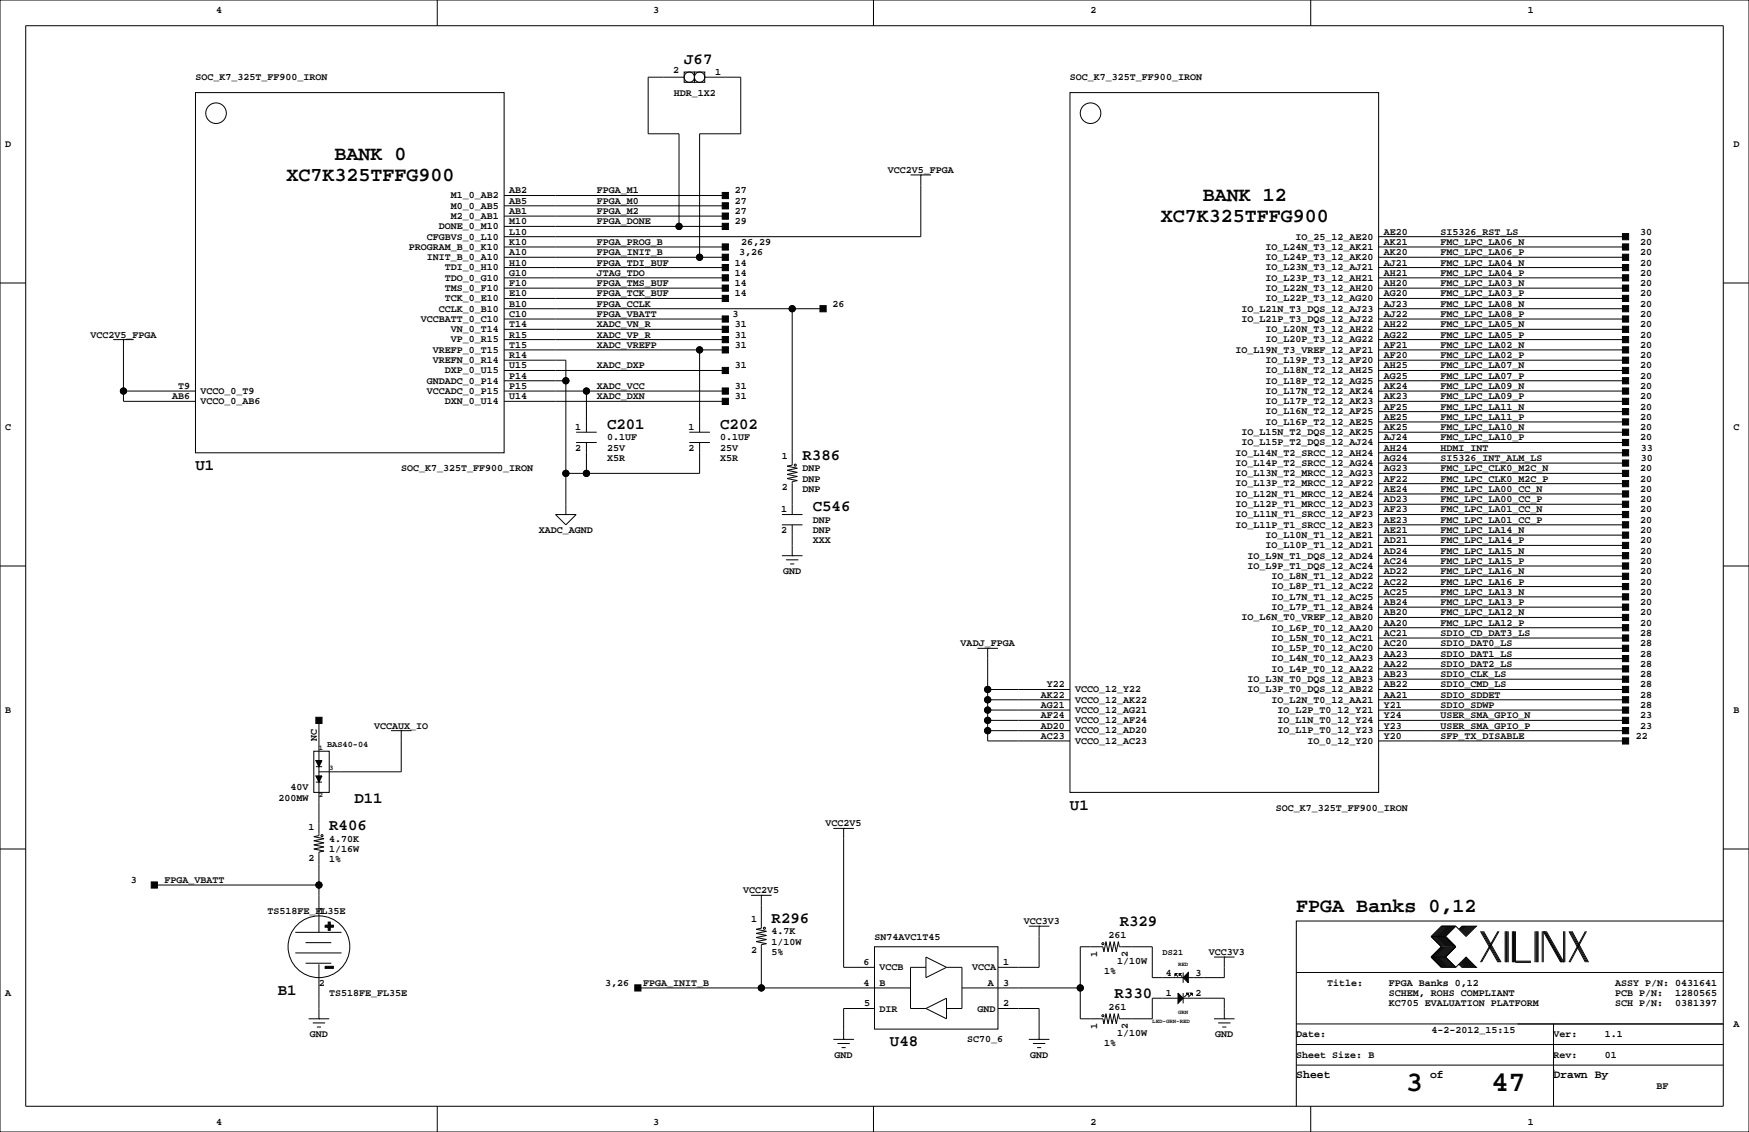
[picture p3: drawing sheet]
<svg xmlns="http://www.w3.org/2000/svg" width="432mm" height="279mm" viewBox="0 0 432 279" stroke-linecap="round" stroke-linejoin="round" font-family="sans-serif">
<g fill="none" stroke="#000" stroke-width=".25">
<path d="M0 0h431.8v279.4h-431.8zM6.3 6.4h419.1v266.6h-419.1zM107.9 0v6.4M168.9 17.8h2.5v2.5h-2.5zM168.9 19.1h-8.9v13.9h7.6v22.9M171.4 17.8h2.6v2.5h-2.6zM174 19.1h8.9v13.9h-10.2v30.5M215.6 0v6.4M323.6 0v6.4M48.3 22.9h76.2v88.9h-76.2zM264.2 22.9h76.2v172.7h-76.2zM124.5 55.9h54.6"/>
<path d="M124.5 53.3h54.6M124.5 50.8h54.6M124.5 48.3h54.6M224.8 43.2h5.1M227.3 43.2h.1M227.3 43.2v15.2h-102.8M340.4 58.4h60.9M0 69.8h6.3M124.5 63.5h54.6M124.5 76.2h78.7M124.5 78.7h54.6M124.5 71.1h54.6"/>
<path d="M124.5 73.7h54.6M124.5 66h54.6M124.5 68.6h54.6M124.5 61h54.6M195.6 76.2v38.6l-1.3 .3 2.5 .5-2.5 .5 2.5 .5-2.5 .5 2.5 .5-2.5 .5 2.5 .5-1.2 .3v8.1M340.4 63.5h60.9M340.4 76.2h60.9M340.4 78.7h60.9M340.4 71.1h60.9M340.4 73.7h60.9M340.4 66h60.9M340.4 68.6h60.9"/>
<path d="M340.4 61h60.9M425.4 69.8h6.4M27.9 83.8h5.1M30.5 83.8h.1M30.5 96.5h17.8M30.5 83.8v15.3h17.8M124.5 96.5h54.6M124.5 99.1h54.6M124.5 91.4h54.6M124.5 94h15.2M124.5 86.4h54.6M124.5 88.9h15.2v38.1"/>
<path d="M124.5 81.3h54.6M124.5 83.8h54.6M144.8 96.5v10.2M172.7 86.4v20.3M340.4 96.5h60.9M340.4 99.1h60.9M340.4 91.4h60.9M340.4 94h60.9M340.4 86.4h60.9M340.4 88.9h60.9M340.4 81.3h60.9M340.4 83.8h60.9"/>
<path d="M142.2 106.7h5.1M142.2 109.2h5.1M144.8 109.2v7.6M170.2 106.7h5.1M170.2 109.2h5.1M172.7 109.2v7.6h-33M340.4 116.8h60.9M340.4 119.4h60.9M340.4 106.7h60.9M340.4 109.2h60.9M340.4 101.6h60.9M340.4 104.1h60.9"/>
<path d="M340.4 111.8h60.9M340.4 114.3h60.9M0 139.7h6.3M137.2 127h5l-2.5 2.5zM139.7 127h.1M193 127h5.1M193 129.5h5.1M193 137.2h5.1M194.1 138.2h3M195.1 139.2h1M195.6 137.2h.1M195.6 129.5v7.7"/>
<path d="M340.4 132.1h60.9M340.4 134.6h60.9M340.4 127h60.9M340.4 129.5h60.9M340.4 121.9h60.9M340.4 124.5h60.9M340.4 137.2h60.9M340.4 139.7h60.9M425.4 139.7h6.4M340.4 157.5h60.9M340.4 152.4h60.9M340.4 154.9h60.9"/>
<path d="M340.4 147.3h60.9M340.4 149.9h60.9M340.4 142.2h60.9M340.4 144.8h60.9M78.7 177.8v28.4l-1.2 .3 2.5 .5-2.5 .5 2.5 .5-2.5 .5 2.5 .5-2.5 .5 2.5 .6-1.3 .2v19.8M241.3 160h5.1M243.8 160h.1M243.8 175.3h20.4M243.8 172.7h20.4M243.8 170.2h20.4M243.8 160v22.9h20.4M243.8 177.8h20.4"/>
<path d="M340.4 175.3h60.9M340.4 172.7h60.9M340.4 170.2h60.9M340.4 177.8h60.9M340.4 167.6h60.9M340.4 162.6h60.9M340.4 165.1h60.9M340.4 160h60.9M77.5 185.4h3.8v10.2h-3.8zM78 187.7h1.5M78 193h1.5M78 189.2h1.5"/>
<path d="M96.5 180.3h5.1M99.1 180.3h.1M99.1 180.3v10.2h-20.4M243.8 180.3h20.4M340.4 182.9h60.9M340.4 180.3h60.9M0 209.5h6.3M38.1 218.4h40.6M205.7 204.5h5.1M208.3 204.5h.1M208.3 204.5v34.3h7.6M425.4 209.5h6.4"/>
<path d="M68.6 228.6h.1M72.9 230.1h11.4M72.9 235.2h11.4M75.4 237.7h6.4M75.4 232.7h6.4M78.7 226.1h.1M78.7 238v13.5M185.4 221h5.1M188 221h.1M188 221v8.1l-1.3 .3 2.5 .5-2.5 .5 2.5 .5-2.5 .5 2.5 .5-2.5 .5 2.5 .5-1.2 .3v10.6M215.9 233.7h30.5v20.3h-30.5zM228.6 238.8h-3.8v10.1h3.8"/>
<path d="M228.6 236.2l5.1 2.6-5.1 2.5zM233.7 238.8h3.8v10.1h-3.8M254 228.6h5.1M256.5 228.6h.1M256.5 228.6v10.2h-10.1M299.7 236.2h5.1M302.3 236.2h.1M302.3 236.2v5.1h-8.9M353.3 236.2l2.6 2.6h3.5M353.3 236.2h3.6M353.3 231.1l2.6 2.6-2.6 2.5M353.3 231.1h3.6"/>
<path d="M356.1 228.6l-2.5 2.5 2.5 2.6-2.5 2.5 2.5 2.6M356.4 228.6l-2.6 2.5 2.6 2.6-2.6 2.5 2.6 2.6M356.6 228.6l-2.5 2.5 2.5 2.6-2.5 2.5 2.5 2.6M356.9 228.6l-2.6 2.5 2.6 2.6-2.6 2.5 2.6 2.6M356.9 231.1l2.5 2.6-2.5 2.5M356.9 236.2l2.5 2.6M357.1 228.6l-2.5 2.5 2.5 2.6-2.5 2.5 2.5 2.6M357.4 228.6l-2.6 2.5 2.6 2.6-2.6 2.5 2.6 2.6M357.6 228.6l-2.5 2.5 2.5 2.6-2.5 2.5 2.5 2.6M357.9 228.6l-2.6 2.5 2.6 2.6-2.6 2.5 2.6 2.6M358.1 228.6l-2.5 2.5 2.5 2.6-2.5 2.5 2.5 2.6M358.4 228.6l-2.5 2.5 2.5 2.6-2.5 2.5 2.5 2.6"/>
<path d="M358.6 228.6l-2.5 2.5 2.5 2.6-2.5 2.5 2.5 2.6M358.9 228.6l-2.5 2.5 2.5 2.6-2.5 2.5 2.5 2.6M359.2 228.6l-2.6 2.5 2.6 2.6-2.6 2.5 2.6 2.6M359.4 228.6l2.5 2.5 2.6-2.5h-3.6l-.7 .8M359.4 228.6h-3.5l-2.6 2.5M359.4 228.6l-2.5 2.5M360.2 238l.7 .8h3.6l-2.6-2.6-2.5 2.6M360.4 237.7l1 1.1M360.4 238l.8 .8M360.7 237.5l1.2 1.3M360.7 237.7l1 1.1M360.9 237.2l1.6 1.6"/>
<path d="M360.9 237.5l1.3 1.3M361.2 237l1.8 1.8M361.2 237.2l1.5 1.6M361.2 228.6l-.8 .8M361.4 236.7l2.1 2.1M361.4 237l1.8 1.8M361.4 228.6l-1 1M361.7 236.5l2.3 2.3M361.7 236.7l2 2.1M361.7 228.6l-1 1M361.9 236.5l2.3 2.3M361.9 228.6l-1.2 1.3"/>
<path d="M362.2 228.6l-1.3 1.3M362.5 228.6l-1.6 1.5M362.7 228.6l-1.5 1.5M363 228.6l-1.8 1.8M363.2 228.6l-1.8 1.8M363.5 228.6l-2.1 2M363.7 228.6l-2 2M364 228.6l-2.3 2.3M364.2 228.6l-2.3 2.3M365.5 229.9l4.3 7.6M365.8 229.9l4.3 7.6M366 229.9l4.3 7.6"/>
<path d="M366.3 229.9l4.3 7.6M369.8 229.9l-4.3 7.6M370.1 229.9l-4.3 7.6M371.6 229.9v7.6M371.9 229.9v7.6M372.1 229.9v7.6M372.4 229.9v7.6M373.4 229.9v7.6M373.6 229.9v7.6M373.9 229.9v7.6M374.1 229.9v7.6h3.9M374.1 237.2h3.9"/>
<path d="M379 229.9v7.6M379.2 229.9v7.6M379.5 229.9v7.6M379.7 229.9v7.6M380.7 229.9v7.6M381 237.5v-7.6l4.3 7.6M381.3 229.9l4.3 7.6M381.5 229.9l4.3 7.6M381.8 229.9l4.3 7.6v-7.6M386.3 229.9v7.6M387.3 229.9l4.1 7.6M387.6 229.9l4.1 7.6"/>
<path d="M387.9 229.9l4 7.6M388.1 229.9l4.1 7.6M391.4 229.9l-4.1 7.6M391.7 229.9l-4.1 7.6M425.4 227.3h-105.4v35.6M76.2 251.5h5.1M77.2 252.5h3.1M78.2 253.5h1M78.7 251.5h.1M157.5 243.8h67.3M205.7 256.5h5.1M206.8 257.6h3"/>
<path d="M207.8 258.6h1M208.3 256.5h.1M215.9 248.9h-7.6v7.6M228.6 248.9l5.1-2.5v5.1zM237.5 243.8h29.2M246.4 248.9h10.1v7.6M254 256.5h5.1M255 257.6h3.1M256 258.6h1M256.5 256.5h.1M290.1 240.3l.7 .7M291.1 240.3l.7 .7"/>
<path d="M292.1 246.4h10.2v5.1M292.1 241.3h-7.6v-7.6h-8.1l-.3-1.3-.5 2.5-.5-2.5-.5 2.5-.5-2.5-.5 2.5-.6-2.5-.5 2.5-.2-1.2h-5.6v17.8h5.6l.2 1.2 .5-2.5 .6 2.5 .5-2.5 .5 2.5 .5-2.5 .5 2.5 .5-2.5 .3 1.3h8.1v-5.1h6.3M292.1 240v2.6M292.1 245.1v2.5M293.1 245.4l-.7 .7M294.1 245.4l-.7 .7M299.7 251.5h5.1M300.7 252.5h3.1M301.8 253.5h1M302.3 251.5h.1M320 257.8h105.4M320 252.7h105.4"/>
<path d="M320 240h105.4M383.5 252.7v20.3M107.9 273v6.4M215.6 273v6.4M320 262.9v10.1M320 262.9h105.4M323.6 273v6.4M383.5 264.2h.1"/>
<circle cx="170.2" cy="19" r="1.27"/>
<circle cx="172.7" cy="19" r="1.27"/>
<circle cx="53.3" cy="27.9" r="2.54"/>
<circle cx="269.2" cy="27.9" r="2.54"/>
<circle cx="167.6" cy="55.9" r=".76"/>
<circle cx="172.7" cy="63.5" r=".76"/>
<circle cx="195.6" cy="76.2" r=".76"/>
<circle cx="30.5" cy="96.5" r=".76"/>
<circle cx="139.7" cy="94" r=".76"/>
<circle cx="144.8" cy="96.5" r=".76"/>
<circle cx="172.7" cy="86.4" r=".76"/>
<circle cx="139.7" cy="116.8" r=".76"/>
<circle cx="144.8" cy="116.8" r=".76"/>
<circle cx="196.3" cy="114.8" r=".25"/>
<circle cx="243.8" cy="170.2" r=".76"/>
<circle cx="243.8" cy="172.7" r=".76"/>
<circle cx="243.8" cy="177.8" r=".76"/>
<circle cx="243.8" cy="175.3" r=".76"/>
<circle cx="243.8" cy="180.3" r=".76"/>
<circle cx="78.7" cy="218.4" r=".76"/>
<circle cx="79.5" cy="206.2" r=".25"/>
<circle cx="78.7" cy="233.7" r="7.6"/>
<circle cx="188.7" cy="229.1" r=".25"/>
<circle cx="272.3" cy="232.9" r=".25"/>
<circle cx="188" cy="243.8" r=".76"/>
<circle cx="266.7" cy="243.8" r=".76"/>
<circle cx="272.3" cy="250.7" r=".25"/>
</g>
<g fill="#000" stroke="#000" stroke-width=".25">
<path d="M178.3 55.1h1.5v1.5h-1.5z" fill-rule="evenodd"/>
<path d="M178.3 52.6h1.5v1.5h-1.5z" fill-rule="evenodd"/>
<path d="M178.3 50h1.5v1.6h-1.5z" fill-rule="evenodd"/>
<path d="M178.3 47.5h1.5v1.5h-1.5z" fill-rule="evenodd"/>
<path d="M400.6 57.7h1.5v1.5h-1.5z" fill-rule="evenodd"/>
<path d="M178.3 62.7h1.5v1.6h-1.5z" fill-rule="evenodd"/>
<path d="M178.3 72.9h1.5v1.5h-1.5z" fill-rule="evenodd"/>
<path d="M178.3 78h1.5v1.5h-1.5z" fill-rule="evenodd"/>
<path d="M178.3 70.4h1.5v1.5h-1.5z" fill-rule="evenodd"/>
<path d="M178.3 67.8h1.5v1.5h-1.5z" fill-rule="evenodd"/>
<path d="M178.3 65.3h1.5v1.5h-1.5z" fill-rule="evenodd"/>
<path d="M178.3 60.2h1.5v1.5h-1.5z" fill-rule="evenodd"/>
<path d="M202.4 75.4h1.6v1.6h-1.6z" fill-rule="evenodd"/>
<path d="M400.6 75.4h1.5v1.6h-1.5z" fill-rule="evenodd"/>
<path d="M400.6 78h1.5v1.5h-1.5z" fill-rule="evenodd"/>
<path d="M400.6 70.4h1.5v1.5h-1.5z" fill-rule="evenodd"/>
<path d="M400.6 72.9h1.5v1.5h-1.5z" fill-rule="evenodd"/>
<path d="M400.6 65.3h1.5v1.5h-1.5z" fill-rule="evenodd"/>
<path d="M400.6 67.8h1.5v1.5h-1.5z" fill-rule="evenodd"/>
<path d="M400.6 60.2h1.5v1.5h-1.5z" fill-rule="evenodd"/>
<path d="M400.6 62.7h1.5v1.6h-1.5z" fill-rule="evenodd"/>
<path d="M178.3 98.3h1.5v1.5h-1.5z" fill-rule="evenodd"/>
<path d="M178.3 80.5h1.5v1.5h-1.5z" fill-rule="evenodd"/>
<path d="M178.3 83.1h1.5v1.5h-1.5z" fill-rule="evenodd"/>
<path d="M178.3 85.6h1.5v1.5h-1.5z" fill-rule="evenodd"/>
<path d="M178.3 90.7h1.5v1.5h-1.5z" fill-rule="evenodd"/>
<path d="M178.3 95.8h1.5v1.5h-1.5z" fill-rule="evenodd"/>
<path d="M400.6 95.8h1.5v1.5h-1.5z" fill-rule="evenodd"/>
<path d="M400.6 98.3h1.5v1.5h-1.5z" fill-rule="evenodd"/>
<path d="M400.6 90.7h1.5v1.5h-1.5z" fill-rule="evenodd"/>
<path d="M400.6 93.2h1.5v1.5h-1.5z" fill-rule="evenodd"/>
<path d="M400.6 85.6h1.5v1.5h-1.5z" fill-rule="evenodd"/>
<path d="M400.6 88.1h1.5v1.6h-1.5z" fill-rule="evenodd"/>
<path d="M400.6 80.5h1.5v1.5h-1.5z" fill-rule="evenodd"/>
<path d="M400.6 83.1h1.5v1.5h-1.5z" fill-rule="evenodd"/>
<path d="M400.6 116.1h1.5v1.5h-1.5z" fill-rule="evenodd"/>
<path d="M400.6 105.9h1.5v1.5h-1.5z" fill-rule="evenodd"/>
<path d="M400.6 108.5h1.5v1.5h-1.5z" fill-rule="evenodd"/>
<path d="M400.6 100.8h1.5v1.6h-1.5z" fill-rule="evenodd"/>
<path d="M400.6 103.4h1.5v1.5h-1.5z" fill-rule="evenodd"/>
<path d="M400.6 111h1.5v1.5h-1.5z" fill-rule="evenodd"/>
<path d="M400.6 113.5h1.5v1.6h-1.5z" fill-rule="evenodd"/>
<path d="M400.6 131.3h1.5v1.5h-1.5z" fill-rule="evenodd"/>
<path d="M400.6 133.9h1.5v1.5h-1.5z" fill-rule="evenodd"/>
<path d="M400.6 126.2h1.5v1.6h-1.5z" fill-rule="evenodd"/>
<path d="M400.6 128.8h1.5v1.5h-1.5z" fill-rule="evenodd"/>
<path d="M400.6 121.2h1.5v1.5h-1.5z" fill-rule="evenodd"/>
<path d="M400.6 123.7h1.5v1.5h-1.5z" fill-rule="evenodd"/>
<path d="M400.6 118.6h1.5v1.5h-1.5z" fill-rule="evenodd"/>
<path d="M400.6 136.4h1.5v1.5h-1.5z" fill-rule="evenodd"/>
<path d="M400.6 156.7h1.5v1.5h-1.5z" fill-rule="evenodd"/>
<path d="M400.6 151.6h1.5v1.6h-1.5z" fill-rule="evenodd"/>
<path d="M400.6 154.2h1.5v1.5h-1.5z" fill-rule="evenodd"/>
<path d="M400.6 146.6h1.5v1.5h-1.5z" fill-rule="evenodd"/>
<path d="M400.6 149.1h1.5v1.5h-1.5z" fill-rule="evenodd"/>
<path d="M400.6 141.5h1.5v1.5h-1.5z" fill-rule="evenodd"/>
<path d="M400.6 144h1.5v1.5h-1.5z" fill-rule="evenodd"/>
<path d="M400.6 138.9h1.5v1.6h-1.5z" fill-rule="evenodd"/>
<path d="M78 177h1.5v1.6h-1.5z" fill-rule="evenodd"/>
<path d="M400.6 177h1.5v1.6h-1.5z" fill-rule="evenodd"/>
<path d="M400.6 172h1.5v1.5h-1.5z" fill-rule="evenodd"/>
<path d="M400.6 174.5h1.5v1.5h-1.5z" fill-rule="evenodd"/>
<path d="M400.6 166.9h1.5v1.5h-1.5z" fill-rule="evenodd"/>
<path d="M400.6 169.4h1.5v1.5h-1.5z" fill-rule="evenodd"/>
<path d="M400.6 161.8h1.5v1.5h-1.5z" fill-rule="evenodd"/>
<path d="M400.6 164.3h1.5v1.6h-1.5z" fill-rule="evenodd"/>
<path d="M400.6 159.3h1.5v1.5h-1.5z" fill-rule="evenodd"/>
<path d="M78 187.7h1.5l-.8 1.5z" fill-rule="evenodd"/>
<path d="M78 191.5h1.5l-.8 1.5z" fill-rule="evenodd"/>
<path d="M400.6 182.1h1.5v1.5h-1.5z" fill-rule="evenodd"/>
<path d="M400.6 179.6h1.5v1.5h-1.5z" fill-rule="evenodd"/>
<path d="M37.3 217.7h1.6v1.5h-1.6z" fill-rule="evenodd"/>
<path d="M80.3 238.5h2v.5h-2z" fill-rule="evenodd"/>
<path d="M81 227.6h.5v.7h.8v.6h-.8v.7h-.5v-.7h-.7v-.6h.7z" fill-rule="evenodd"/>
<path d="M156.7 243.1h1.5v1.5h-1.5z" fill-rule="evenodd"/>
<path d="M290.1 240.3h.5l-.5 .5z" fill-rule="evenodd"/>
<path d="M290.8 245.1l1.3 1.3-1.3 1.2z" fill-rule="evenodd"/>
<path d="M291.1 240.3h.5l-.5 .5z" fill-rule="evenodd"/>
<path d="M292.9 245.1h.5v.5z" fill-rule="evenodd"/>
<path d="M293.4 240v2.6l-1.3-1.3z" fill-rule="evenodd"/>
<path d="M293.9 245.1h.5v.5z" fill-rule="evenodd"/>
<circle cx="167.6" cy="55.9" r=".76"/>
<circle cx="172.7" cy="63.5" r=".76"/>
<circle cx="195.6" cy="76.2" r=".76"/>
<circle cx="30.5" cy="96.5" r=".76"/>
<circle cx="139.7" cy="94" r=".76"/>
<circle cx="144.8" cy="96.5" r=".76"/>
<circle cx="172.7" cy="86.4" r=".76"/>
<circle cx="139.7" cy="116.8" r=".76"/>
<circle cx="144.8" cy="116.8" r=".76"/>
<circle cx="243.8" cy="170.2" r=".76"/>
<circle cx="243.8" cy="172.7" r=".76"/>
<circle cx="243.8" cy="177.8" r=".76"/>
<circle cx="243.8" cy="175.3" r=".76"/>
<circle cx="243.8" cy="180.3" r=".76"/>
<circle cx="78.7" cy="218.4" r=".76"/>
<circle cx="188" cy="243.8" r=".76"/>
<circle cx="266.7" cy="243.8" r=".76"/>
</g>
<g font-size="7.1">
<text x="347" y="269.3">3</text>
<text x="368.2" y="269.3">47</text>
</g>
<g font-size="4.9">
<text x="82.5" y="39.5">BANK 0</text>
<text x="70.7" y="44.6">XC7K325TFFG900</text>
<text x="297" y="49.6">BANK 12</text>
<text x="286.6" y="54.7">XC7K325TFFG900</text>
<text x="320" y="225.1">FPGA Banks 0,12</text>
</g>
<g font-size="3.9">
<text x="168.9" y="15.7">J67</text>
<text x="149.9" y="105.9">C201</text>
<text x="177.8" y="105.9">C202</text>
<text x="198.1" y="113.5">R386</text>
<text x="48.3" y="116">U1</text>
<text x="200.7" y="126.2">C546</text>
<text x="87.5" y="198.1">D11</text>
<text x="264.2" y="199.9">U1</text>
<text x="81.3" y="204.9">R406</text>
<text x="190.5" y="227.8">R296</text>
<text x="276.4" y="228.6">R329</text>
<text x="68.6" y="245.6">B1</text>
<text x="275.2" y="246.4">R330</text>
<text x="219.7" y="258.3">U48</text>
</g>
<g font-size="2.8">
<text x="320" y="266.1">Sheet</text>
<text x="353.1" y="266.1">of</text>
<text x="383.5" y="266.1">Drawn By</text>
</g>
<g font-size="2.5">
<text x="53.3" y="3.3">4</text>
<text x="161.3" y="3.3">3</text>
<text x="269.2" y="3.3">2</text>
<text x="377.2" y="3.3">1</text>
<text x="48.3" y="19.8">SOC_K7_325T_FF900_IRON</text>
<text x="166.2" y="18.1">2</text>
<text x="166.4" y="23.6">HDR_1X2</text>
<text x="176.5" y="18.5">1</text>
<text x="264.2" y="19.8">SOC_K7_325T_FF900_IRON</text>
<text x="1.3" y="36.3">D</text>
<text x="428" y="36.3">D</text>
<text x="125.7" y="47.8">AB2</text>
<text x="147.3" y="47.8">FPGA_M1</text>
<text x="181.4" y="47.8">27</text>
<text x="219.2" y="42.7">VCC2V5_FPGA</text>
<text x="111.3" y="51.5">M0_0_AB5</text>
<text x="111.3" y="49">M1_0_AB2</text>
<text x="125.7" y="52.8">AB1</text>
<text x="125.7" y="50.3">AB5</text>
<text x="147.3" y="50.3">FPGA_M0</text>
<text x="147.3" y="52.8">FPGA_M2</text>
<text x="181.4" y="50.3">27</text>
<text x="181.4" y="52.8">27</text>
<text x="105.4" y="59.1">CFGBVS_0_L10</text>
<text x="108.4" y="56.6">DONE_0_M10</text>
<text x="111.3" y="54">M2_0_AB1</text>
<text x="125.7" y="57.9">L10</text>
<text x="125.7" y="55.4">M10</text>
<text x="147.3" y="55.4">FPGA_DONE</text>
<text x="181.4" y="55.4">29</text>
<text x="319.8" y="59.1">IO_25_12_AE20</text>
<text x="341.6" y="57.9">AE20</text>
<text x="355.6" y="57.9">SI5326_RST_LS</text>
<text x="404.9" y="57.9">30</text>
<text x="101" y="61.7">PROGRAM_B_0_K10</text>
<text x="105.4" y="64.2">INIT_B_0_A10</text>
<text x="125.7" y="65.5">H10</text>
<text x="125.7" y="63">A10</text>
<text x="125.7" y="60.5">K10</text>
<text x="147.3" y="60.5">FPGA_PROG_B</text>
<text x="147.3" y="65.5">FPGA_TDI_BUF</text>
<text x="147.3" y="63">FPGA_INIT_B</text>
<text x="181.4" y="65.5">14</text>
<text x="182.5" y="63">3,26</text>
<text x="183" y="60.5">26,29</text>
<text x="312.4" y="64.2">IO_L24P_T3_12_AK20</text>
<text x="312.4" y="61.7">IO_L24N_T3_12_AK21</text>
<text x="341.6" y="65.5">AJ21</text>
<text x="341.6" y="63">AK20</text>
<text x="341.6" y="60.5">AK21</text>
<text x="355.6" y="63">FMC_LPC_LA06_P</text>
<text x="355.6" y="60.5">FMC_LPC_LA06_N</text>
<text x="355.6" y="65.5">FMC_LPC_LA04_N</text>
<text x="404.9" y="63">20</text>
<text x="404.9" y="60.5">20</text>
<text x="404.9" y="65.5">20</text>
<text x="109.9" y="71.8">TMS_0_F10</text>
<text x="109.9" y="69.3">TDO_0_G10</text>
<text x="109.9" y="66.7">TDI_0_H10</text>
<text x="125.7" y="70.6">F10</text>
<text x="125.7" y="68.1">G10</text>
<text x="147.3" y="68.1">JTAG_TDO</text>
<text x="147.3" y="70.6">FPGA_TMS_BUF</text>
<text x="181.4" y="68.1">14</text>
<text x="181.4" y="70.6">14</text>
<text x="312.4" y="71.8">IO_L22N_T3_12_AH20</text>
<text x="312.4" y="69.3">IO_L23P_T3_12_AH21</text>
<text x="312.4" y="66.7">IO_L23N_T3_12_AJ21</text>
<text x="341.6" y="70.6">AH20</text>
<text x="341.6" y="68.1">AH21</text>
<text x="355.6" y="68.1">FMC_LPC_LA04_P</text>
<text x="355.6" y="70.6">FMC_LPC_LA03_N</text>
<text x="404.9" y="68.1">20</text>
<text x="404.9" y="70.6">20</text>
<text x="108.4" y="76.9">CCLK_0_B10</text>
<text x="109.9" y="74.4">TCK_0_E10</text>
<text x="125.7" y="75.7">B10</text>
<text x="125.7" y="73.2">E10</text>
<text x="147.3" y="75.7">FPGA_CCLK</text>
<text x="147.3" y="73.2">FPGA_TCK_BUF</text>
<text x="181.4" y="73.2">14</text>
<text x="205.5" y="75.7">26</text>
<text x="306.5" y="76.9">IO_L21N_T3_DQS_12_AJ23</text>
<text x="312.4" y="74.4">IO_L22P_T3_12_AG20</text>
<text x="341.6" y="75.7">AJ23</text>
<text x="341.6" y="73.2">AG20</text>
<text x="355.6" y="73.2">FMC_LPC_LA03_P</text>
<text x="355.6" y="75.7">FMC_LPC_LA08_N</text>
<text x="404.9" y="73.2">20</text>
<text x="404.9" y="75.7">20</text>
<text x="22.3" y="83.3">VCC2V5_FPGA</text>
<text x="103.9" y="79.4">VCCBATT_0_C10</text>
<text x="111.3" y="82">VN_0_T14</text>
<text x="125.7" y="83.3">R15</text>
<text x="125.7" y="80.8">T14</text>
<text x="125.7" y="78.2">C10</text>
<text x="147.3" y="83.3">XADC_VP_R</text>
<text x="147.3" y="80.8">XADC_VN_R</text>
<text x="147.3" y="78.2">FPGA_VBATT</text>
<text x="180.9" y="78.2">3</text>
<text x="181.4" y="83.3">31</text>
<text x="181.4" y="80.8">31</text>
<text x="306.5" y="79.4">IO_L21P_T3_DQS_12_AJ22</text>
<text x="312.4" y="82">IO_L20N_T3_12_AH22</text>
<text x="341.6" y="83.3">AG22</text>
<text x="341.6" y="80.8">AH22</text>
<text x="341.6" y="78.2">AJ22</text>
<text x="355.6" y="78.2">FMC_LPC_LA08_P</text>
<text x="355.6" y="83.3">FMC_LPC_LA05_P</text>
<text x="355.6" y="80.8">FMC_LPC_LA05_N</text>
<text x="404.9" y="78.2">20</text>
<text x="404.9" y="83.3">20</text>
<text x="404.9" y="80.8">20</text>
<text x="106.9" y="89.6">VREFN_0_R14</text>
<text x="106.9" y="87.1">VREFP_0_T15</text>
<text x="111.3" y="84.5">VP_0_R15</text>
<text x="125.7" y="88.4">R14</text>
<text x="125.7" y="85.9">T15</text>
<text x="147.3" y="85.9">XADC_VREFP</text>
<text x="181.4" y="85.9">31</text>
<text x="305" y="87.1">IO_L19N_T3_VREF_12_AF21</text>
<text x="312.4" y="89.6">IO_L19P_T3_12_AF20</text>
<text x="312.4" y="84.5">IO_L20P_T3_12_AG22</text>
<text x="341.6" y="88.4">AF20</text>
<text x="341.6" y="85.9">AF21</text>
<text x="355.6" y="88.4">FMC_LPC_LA02_P</text>
<text x="355.6" y="85.9">FMC_LPC_LA02_N</text>
<text x="404.9" y="88.4">20</text>
<text x="404.9" y="85.9">20</text>
<text x="105.4" y="94.7">GNDADC_0_P14</text>
<text x="109.9" y="92.1">DXP_0_U15</text>
<text x="125.7" y="93.5">P14</text>
<text x="125.7" y="90.9">U15</text>
<text x="147.3" y="90.9">XADC_DXP</text>
<text x="181.4" y="90.9">31</text>
<text x="312.4" y="94.7">IO_L18P_T2_12_AG25</text>
<text x="312.4" y="92.1">IO_L18N_T2_12_AH25</text>
<text x="341.6" y="93.5">AG25</text>
<text x="341.6" y="90.9">AH25</text>
<text x="355.6" y="93.5">FMC_LPC_LA07_P</text>
<text x="355.6" y="90.9">FMC_LPC_LA07_N</text>
<text x="404.9" y="93.5">20</text>
<text x="404.9" y="90.9">20</text>
<text x="42.5" y="98.6">AB6</text>
<text x="44" y="96">T9</text>
<text x="49.5" y="97.2">VCCO_0_T9</text>
<text x="49.5" y="99.8">VCCO_0_AB6</text>
<text x="105.4" y="97.2">VCCADC_0_P15</text>
<text x="109.9" y="99.8">DXN_0_U14</text>
<text x="125.7" y="98.6">U14</text>
<text x="125.7" y="96">P15</text>
<text x="147.3" y="96">XADC_VCC</text>
<text x="147.3" y="98.6">XADC_DXN</text>
<text x="181.4" y="96">31</text>
<text x="181.4" y="98.6">31</text>
<text x="312.4" y="99.8">IO_L17P_T2_12_AK23</text>
<text x="312.4" y="97.2">IO_L17N_T2_12_AK24</text>
<text x="341.6" y="101.1">AF25</text>
<text x="341.6" y="98.6">AK23</text>
<text x="341.6" y="96">AK24</text>
<text x="355.6" y="98.6">FMC_LPC_LA09_P</text>
<text x="355.6" y="96">FMC_LPC_LA09_N</text>
<text x="355.6" y="101.1">FMC_LPC_LA11_N</text>
<text x="404.9" y="98.6">20</text>
<text x="404.9" y="96">20</text>
<text x="404.9" y="101.1">20</text>
<text x="1.3" y="106.2">C</text>
<text x="142" y="106.2">1</text>
<text x="170" y="106.2">1</text>
<text x="306.5" y="107.4">IO_L15N_T2_DQS_12_AK25</text>
<text x="312.4" y="104.8">IO_L16P_T2_12_AE25</text>
<text x="312.4" y="102.3">IO_L16N_T2_12_AF25</text>
<text x="341.6" y="106.2">AK25</text>
<text x="341.6" y="103.6">AE25</text>
<text x="355.6" y="103.6">FMC_LPC_LA11_P</text>
<text x="355.6" y="106.2">FMC_LPC_LA10_N</text>
<text x="404.9" y="103.6">20</text>
<text x="404.9" y="106.2">20</text>
<text x="428" y="106.2">C</text>
<text x="142" y="111.3">2</text>
<text x="149.9" y="108.7">0.1UF</text>
<text x="149.9" y="111.3">25V</text>
<text x="149.9" y="113.8">X5R</text>
<text x="170" y="111.3">2</text>
<text x="177.8" y="113.8">X5R</text>
<text x="177.8" y="111.3">25V</text>
<text x="177.8" y="108.7">0.1UF</text>
<text x="193" y="113.4">1</text>
<text x="305" y="112.5">IO_L14N_T2_SRCC_12_AH24</text>
<text x="306.5" y="109.9">IO_L15P_T2_DQS_12_AJ24</text>
<text x="341.6" y="113.8">AG24</text>
<text x="341.6" y="111.3">AH24</text>
<text x="341.6" y="108.7">AJ24</text>
<text x="355.6" y="113.8">SI5326_INT_ALM_LS</text>
<text x="355.6" y="111.3">HDMI_INT</text>
<text x="355.6" y="108.7">FMC_LPC_LA10_P</text>
<text x="404.9" y="108.7">20</text>
<text x="405.1" y="113.8">30</text>
<text x="405.1" y="111.3">33</text>
<text x="99.1" y="116.3">SOC_K7_325T_FF900_IRON</text>
<text x="198.1" y="116.3">DNP</text>
<text x="198.1" y="118.9">DNP</text>
<text x="305" y="117.5">IO_L13N_T2_MRCC_12_AG23</text>
<text x="305" y="115">IO_L14P_T2_SRCC_12_AG24</text>
<text x="341.6" y="118.9">AF22</text>
<text x="341.6" y="116.3">AG23</text>
<text x="355.6" y="118.9">FMC_LPC_CLK0_M2C_P</text>
<text x="355.6" y="116.3">FMC_LPC_CLK0_M2C_N</text>
<text x="404.9" y="118.9">20</text>
<text x="404.9" y="116.3">20</text>
<text x="193" y="121">2</text>
<text x="198.1" y="121.4">DNP</text>
<text x="305" y="125.2">IO_L12P_T1_MRCC_12_AD23</text>
<text x="305" y="122.6">IO_L12N_T1_MRCC_12_AE24</text>
<text x="305" y="120.1">IO_L13P_T2_MRCC_12_AF22</text>
<text x="341.6" y="124">AD23</text>
<text x="341.6" y="121.4">AE24</text>
<text x="355.6" y="124">FMC_LPC_LA00_CC_P</text>
<text x="355.6" y="121.4">FMC_LPC_LA00_CC_N</text>
<text x="404.9" y="124">20</text>
<text x="404.9" y="121.4">20</text>
<text x="133" y="131.6">XADC_AGND</text>
<text x="192.8" y="131.6">2</text>
<text x="192.8" y="126.5">1</text>
<text x="200.7" y="129">DNP</text>
<text x="200.7" y="131.6">DNP</text>
<text x="305" y="130.2">IO_L11P_T1_SRCC_12_AE23</text>
<text x="305" y="127.7">IO_L11N_T1_SRCC_12_AF23</text>
<text x="341.6" y="131.6">AE21</text>
<text x="341.6" y="129">AE23</text>
<text x="341.6" y="126.5">AF23</text>
<text x="355.6" y="129">FMC_LPC_LA01_CC_P</text>
<text x="355.6" y="126.5">FMC_LPC_LA01_CC_N</text>
<text x="355.6" y="131.6">FMC_LPC_LA14_N</text>
<text x="404.9" y="129">20</text>
<text x="404.9" y="126.5">20</text>
<text x="404.9" y="131.6">20</text>
<text x="200.7" y="134.1">XXX</text>
<text x="308" y="137.9">IO_L9N_T1_DQS_12_AD24</text>
<text x="312.4" y="135.3">IO_L10P_T1_12_AD21</text>
<text x="312.4" y="132.8">IO_L10N_T1_12_AE21</text>
<text x="341.6" y="136.7">AD24</text>
<text x="341.6" y="134.1">AD21</text>
<text x="355.6" y="136.7">FMC_LPC_LA15_N</text>
<text x="355.6" y="134.1">FMC_LPC_LA14_P</text>
<text x="404.9" y="136.7">20</text>
<text x="404.9" y="134.1">20</text>
<text x="193.4" y="141.7">GND</text>
<text x="308" y="140.4">IO_L9P_T1_DQS_12_AC24</text>
<text x="313.9" y="142.9">IO_L8N_T1_12_AD22</text>
<text x="341.6" y="141.7">AD22</text>
<text x="341.6" y="139.2">AC24</text>
<text x="355.6" y="139.2">FMC_LPC_LA15_P</text>
<text x="355.6" y="141.7">FMC_LPC_LA16_N</text>
<text x="404.9" y="139.2">20</text>
<text x="404.9" y="141.7">20</text>
<text x="313.9" y="148">IO_L7N_T1_12_AC25</text>
<text x="313.9" y="145.5">IO_L8P_T1_12_AC22</text>
<text x="341.6" y="149.4">AB24</text>
<text x="341.6" y="146.8">AC25</text>
<text x="341.6" y="144.3">AC22</text>
<text x="355.6" y="144.3">FMC_LPC_LA16_P</text>
<text x="355.6" y="149.4">FMC_LPC_LA13_P</text>
<text x="355.6" y="146.8">FMC_LPC_LA13_N</text>
<text x="404.9" y="144.3">20</text>
<text x="404.9" y="149.4">20</text>
<text x="404.9" y="146.8">20</text>
<text x="306.5" y="153.1">IO_L6N_T0_VREF_12_AB20</text>
<text x="313.9" y="155.6">IO_L6P_T0_12_AA20</text>
<text x="313.9" y="150.6">IO_L7P_T1_12_AB24</text>
<text x="341.6" y="154.4">AA20</text>
<text x="341.6" y="151.9">AB20</text>
<text x="355.6" y="154.4">FMC_LPC_LA12_P</text>
<text x="355.6" y="151.9">FMC_LPC_LA12_N</text>
<text x="404.9" y="154.4">20</text>
<text x="404.9" y="151.9">20</text>
<text x="237.2" y="159.5">VADJ_FPGA</text>
<text x="313.9" y="160.7">IO_L5P_T0_12_AC20</text>
<text x="313.9" y="158.2">IO_L5N_T0_12_AC21</text>
<text x="341.6" y="159.5">AC20</text>
<text x="341.6" y="157">AC21</text>
<text x="355.6" y="159.5">SDIO_DAT0_LS</text>
<text x="355.6" y="157">SDIO_CD_DAT3_LS</text>
<text x="404.9" y="159.5">28</text>
<text x="404.9" y="157">28</text>
<text x="313.9" y="165.8">IO_L4P_T0_12_AA22</text>
<text x="313.9" y="163.3">IO_L4N_T0_12_AA23</text>
<text x="341.6" y="167.1">AB23</text>
<text x="341.6" y="164.6">AA22</text>
<text x="341.6" y="162.1">AA23</text>
<text x="355.6" y="164.6">SDIO_DAT2_LS</text>
<text x="355.6" y="162.1">SDIO_DAT1_LS</text>
<text x="355.6" y="167.1">SDIO_CLK_LS</text>
<text x="404.9" y="164.6">28</text>
<text x="404.9" y="162.1">28</text>
<text x="404.9" y="167.1">28</text>
<text x="257" y="172.2">AK22</text>
<text x="258.4" y="169.7">Y22</text>
<text x="265.4" y="173.4">VCCO_12_AK22</text>
<text x="265.4" y="170.9">VCCO_12_Y22</text>
<text x="308" y="170.9">IO_L3P_T0_DQS_12_AB22</text>
<text x="308" y="168.3">IO_L3N_T0_DQS_12_AB23</text>
<text x="313.9" y="173.4">IO_L2N_T0_12_AA21</text>
<text x="341.6" y="172.2">AA21</text>
<text x="341.6" y="169.7">AB22</text>
<text x="355.6" y="169.7">SDIO_CMD_LS</text>
<text x="355.6" y="172.2">SDIO_SDDET</text>
<text x="404.9" y="169.7">28</text>
<text x="404.9" y="172.2">28</text>
<text x="1.3" y="176">B</text>
<text x="92.4" y="179.8">VCCAUX_IO</text>
<text x="257" y="179.8">AD20</text>
<text x="257" y="177.3">AF24</text>
<text x="257" y="174.8">AG21</text>
<text x="265.4" y="178.5">VCCO_12_AF24</text>
<text x="265.4" y="176">VCCO_12_AG21</text>
<text x="315.4" y="178.5">IO_L1N_T0_12_Y24</text>
<text x="315.4" y="176">IO_L2P_T0_12_Y21</text>
<text x="341.6" y="179.8">Y23</text>
<text x="341.6" y="177.3">Y24</text>
<text x="341.6" y="174.8">Y21</text>
<text x="355.6" y="174.8">SDIO_SDWP</text>
<text x="355.6" y="179.8">USER_SMA_GPIO_P</text>
<text x="355.6" y="177.3">USER_SMA_GPIO_N</text>
<text x="404.9" y="174.8">28</text>
<text x="404.9" y="179.8">23</text>
<text x="404.9" y="177.3">23</text>
<text x="428" y="176">B</text>
<text x="78.2" y="182.9" transform="rotate(-90 78.2 182.9)">NC</text>
<text x="257" y="182.4">AC23</text>
<text x="265.4" y="183.6">VCCO_12_AC23</text>
<text x="265.4" y="181">VCCO_12_AD20</text>
<text x="315.4" y="181">IO_L1P_T0_12_Y23</text>
<text x="322.8" y="183.6">IO_0_12_Y20</text>
<text x="341.6" y="182.4">Y20</text>
<text x="355.6" y="182.4">SFP_TX_DISABLE</text>
<text x="403.9" y="182.4">22</text>
<text x="68.8" y="197.6">200MW</text>
<text x="71.8" y="195.1">40V</text>
<text x="203.8" y="204">VCC2V5</text>
<text x="315" y="200.2">SOC_K7_325T_FF900_IRON</text>
<text x="76.2" y="204.8">1</text>
<text x="81.3" y="207.8">4.70K</text>
<text x="76.2" y="212.4">2</text>
<text x="81.3" y="210.3">1/16W</text>
<text x="81.3" y="212.9">1%</text>
<text x="32.3" y="217.9">3</text>
<text x="40.6" y="217.9">FPGA_VBATT</text>
<text x="183.5" y="220.5">VCC2V5</text>
<text x="66" y="225.6">TS518FE_FL35E</text>
<text x="78.7" y="225.6">1</text>
<text x="185.4" y="227.7">1</text>
<text x="190.5" y="233.2">1/10W</text>
<text x="190.5" y="230.6">4.7K</text>
<text x="215.9" y="231.9">SN74AVC1T45</text>
<text x="252.7" y="228.1">VCC3V3</text>
<text x="273.7" y="231.5">261</text>
<text x="185.4" y="235.3">2</text>
<text x="190.5" y="235.7">5%</text>
<text x="213.1" y="238.3">6</text>
<text x="217.2" y="239.5">VCCB</text>
<text x="240" y="239.5">VCCA</text>
<text x="247.6" y="238.3">1</text>
<text x="270.9" y="236.2" transform="rotate(-90 270.9 236.2)">1</text>
<text x="275.8" y="237.8">1/10W</text>
<text x="278.5" y="236.2" transform="rotate(-90 278.5 236.2)">2</text>
<text x="298.5" y="235.7">VCC3V3</text>
<text x="1.3" y="245.9">A</text>
<text x="78.7" y="243.3">2</text>
<text x="81.3" y="245.9">TS518FE_FL35E</text>
<text x="149.4" y="243.3">3,26</text>
<text x="158.7" y="243.3">FPGA_INIT_B</text>
<text x="213.1" y="243.3">4</text>
<text x="217.2" y="243.3">B</text>
<text x="243.8" y="243.3">A</text>
<text x="247.6" y="243.3">3</text>
<text x="272.6" y="240.4">1%</text>
<text x="287.8" y="245.9">1</text>
<text x="287.8" y="240.8">4</text>
<text x="295.2" y="245.9">2</text>
<text x="295.2" y="240.8">3</text>
<text x="327.7" y="243.3">Title:</text>
<text x="342.9" y="245.9">SCHEM, ROHS COMPLIANT</text>
<text x="342.9" y="243.3">FPGA Banks 0,12</text>
<text x="398.8" y="243.3">ASSY P/N: 0431641</text>
<text x="398.8" y="245.9">PCB P/N:</text>
<text x="413.6" y="245.9">1280565</text>
<text x="213.4" y="248.4">5</text>
<text x="217.2" y="249.7">DIR</text>
<text x="241.3" y="249.7">GND</text>
<text x="247.6" y="248.4">2</text>
<text x="273.7" y="249.3">261</text>
<text x="342.9" y="248.4">KC705 EVALUATION PLATFORM</text>
<text x="398.8" y="248.4">SCH P/N:</text>
<text x="413.6" y="248.4">0381397</text>
<text x="76.5" y="256">GND</text>
<text x="238.8" y="257.3">SC70_6</text>
<text x="270.9" y="254" transform="rotate(-90 270.9 254)">1</text>
<text x="275.8" y="255.6">1/10W</text>
<text x="278.5" y="254" transform="rotate(-90 278.5 254)">2</text>
<text x="300" y="256">GND</text>
<text x="320" y="256">Date:</text>
<text x="353.4" y="255">4-2-2012_15:15</text>
<text x="383.5" y="256">Ver:</text>
<text x="396.2" y="256">1.1</text>
<text x="428" y="253.5">A</text>
<text x="206.1" y="261.1">GND</text>
<text x="254.3" y="261.1">GND</text>
<text x="272.6" y="258.2">1%</text>
<text x="320" y="261.1">Sheet Size: B</text>
<text x="383.5" y="261.1">Rev:</text>
<text x="396.2" y="261.1">01</text>
<text x="408.9" y="268.7">BF</text>
<text x="53.3" y="277.6">4</text>
<text x="161.3" y="277.6">3</text>
<text x="269.2" y="277.6">2</text>
<text x="377.2" y="277.6">1</text>
</g>
<g font-size="2.1">
<text x="80.8" y="184.5">BAS40-04</text>
<text x="287" y="235.8">DS21</text>
</g>
<g font-size="1.8">
<text x="78.7" y="185.1">1</text>
<text x="81.3" y="190.1">3</text>
<text x="78.7" y="196.7">2</text>
</g>
<g font-size="1.4">
<text x="290.8" y="238.5">RED</text>
<text x="290.8" y="250.2">GRN</text>
<text x="284.5" y="252.4">LED-GRN-RED</text>
</g>
</svg>
